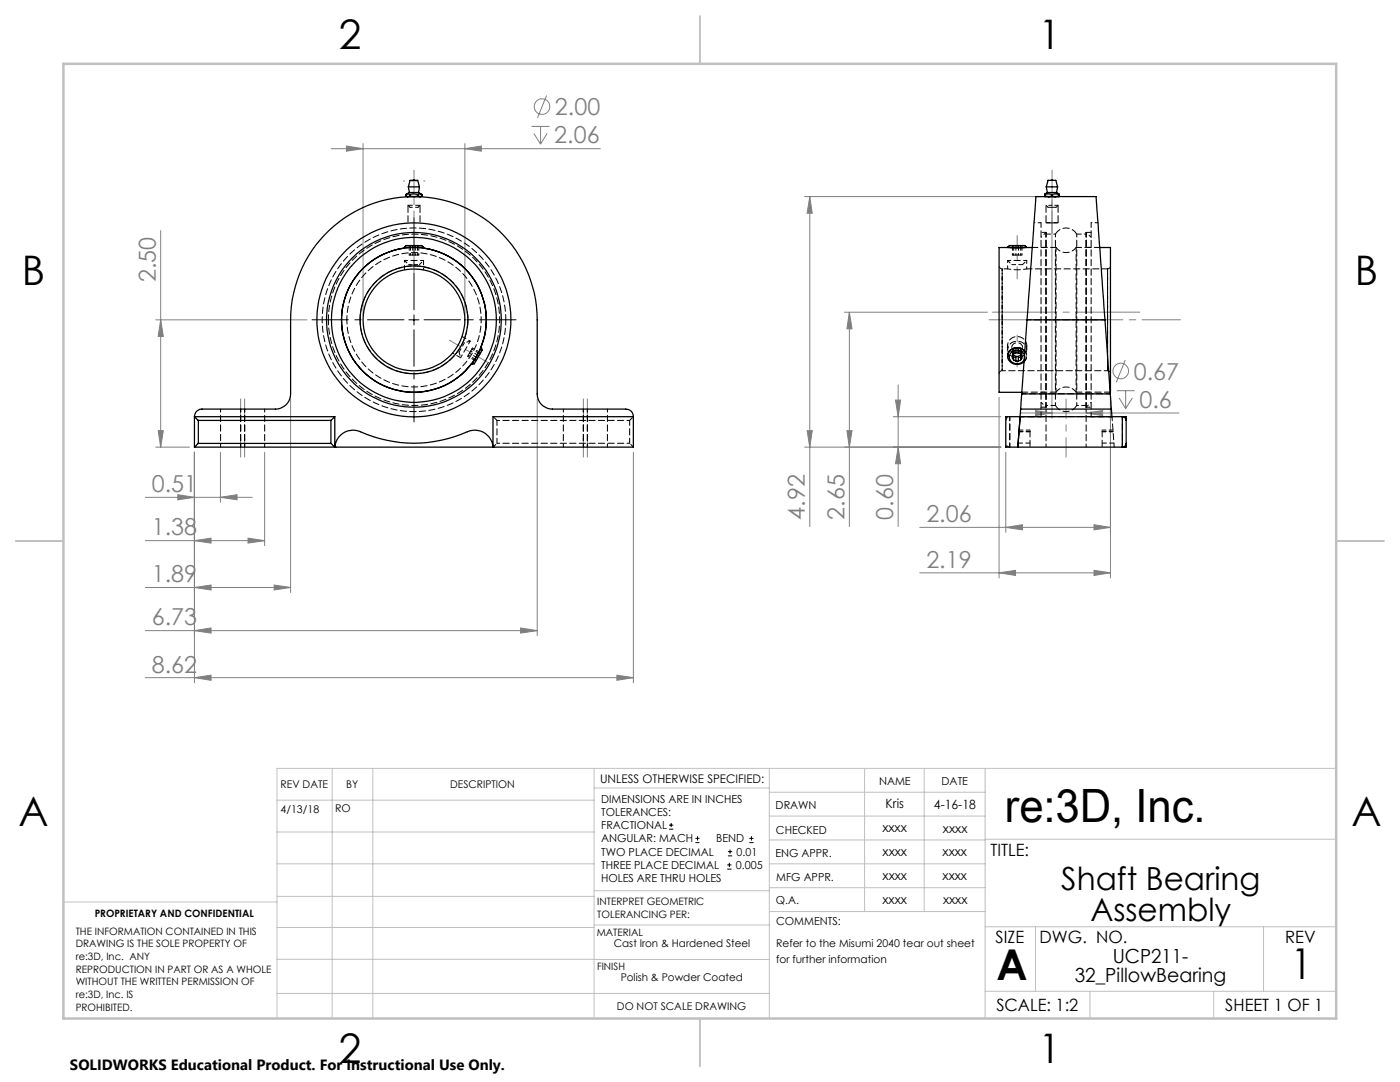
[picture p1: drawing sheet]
<svg xmlns="http://www.w3.org/2000/svg" width="279mm" height="216mm" viewBox="0 0 279 216" stroke-linecap="round" stroke-linejoin="round" font-family="sans-serif">
<g fill="none" stroke="#808080" stroke-width=".2">
<path d="M109.1 19l-1.8 4.5M66.1 29.7h53.7M69.1 29.1l3.4 .6-3.4 .5zM72.5 28.6v34.2M92.8 29.7l3.3-.6v1.1zM92.8 28.6v34.2M106.1 25.2h3.5M106.5 26.6l1.4 2.2M107.9 25.2v3.6M109.2 26.6l-1.3 2.2M160.6 39.2h49.5M161.6 39.2l.5 3.3h-1z"/>
<path d="M161.6 39.2v65.9M32.1 46v43.2M209.9 40.1v43.3M31.1 63.8h30.1M32.1 63.8l.5 3.3h-1zM58 79.6v38.6M107.2 79.6v47.2M168.5 62.3h28.6M169.5 62.3l.5 3.3h-1zM169.5 62.3v42.8M178.7 79.8h1l-.5 3.3zM179.2 76.8v28.3"/>
<path d="M199.4 79.3v36M221.6 79.3v36M222.9 78h3.5M223.3 79.4l1.3 2.1M224.6 71.8l-1.8 4.5M224.6 78v3.5M226 79.4l-1.4 2.1M29 99.2h21.3M31.1 89.2h6.7M31.6 85.9h1l-.5 3.3zM35.5 98.7l3.3 .5-3.3 .5zM38.8 90.2v46"/>
<path d="M44 99.2l3.3-.5v1zM44 90.2v10M52.8 90.2v18.7M126.4 90.2v46M160.6 89.2h39.1M161.1 85.9h1l-.5 3.3zM169 85.9h1l-.5 3.3zM178.3 83.1h21.4M179.2 89.2l.5 3.3h-1zM200.7 90.2v16M203.6 82.4h31.7M206.7 81.9l3.2 .5-3.2 .5z"/>
<path d="M216.7 82.4l3.4-.5v1zM216.7 80.6v.8M29 107.9h23.8M29 117.2h29M38.8 107.9l3.3-.5v1zM38.8 117.2l3.3-.5v1zM49.5 107.4l3.3 .5-3.3 .5zM54.7 116.7l3.3 .5-3.3 .5zM183.6 114.3h38M183.6 105.2h38M199.4 114.3l3.3-.5v1zM200.7 105.2l3.3-.5v1z"/>
<path d="M218.3 113.8l3.3 .5-3.3 .5zM218.3 104.7l3.3 .5-3.3 .5zM29 135.2h97.4M29 125.8h78.2M38.8 135.2l3.3-.5v1zM38.8 125.8l3.3-.5v1zM103.9 125.3l3.3 .5-3.3 .5zM123.1 134.7l3.3 .5-3.3 .5z"/>
<circle cx="108.2" cy="21.3" r="1.55"/>
<circle cx="223.7" cy="74" r="1.55"/>
</g>
<g fill="none" stroke="#000" stroke-width=".2">
<path d="M81.6 63.8h2M82.6 62.8v2M133.5 165.5h.9M133.5 164.6h.9M133.9 164.2v.8M138.8 168.1h.8M138.8 167.3h.8M139.2 166.9v.8M145.1 173.4h.9M145.1 172.6h.9M145.3 170.8h.8M145.3 169.9h.8"/>
<path d="M145.6 172.2v.8M145.7 169.5v.9M149.5 168.1h.9M149.5 167.3h.9M150 166.9v.8"/>
</g>
<path d="M80.6 63.8h-18.3M82.6 61.8v-18.4M82.6 65.8v18.4M84.6 63.8h18.4" fill="none" stroke="#000" stroke-width=".2" stroke-dasharray="15.2 1.3 1.3 1.3" stroke-dashoffset="8"/>
<path d="M80.5 36.1h4.3" fill="none" stroke="#808080" stroke-width=".2" stroke-dasharray="15.2 1.3 1.3 1.3" stroke-dashoffset="15"/>
<path d="M82.6 46.5v-12.5M210 46.5v-12.5" fill="none" stroke="#808080" stroke-width=".2" stroke-dasharray="15.2 1.3 1.3 1.3" stroke-dashoffset="10.9"/>
<path d="M48 79.6v11.6M48.8 79.6v11.6M116.4 79.6v11.6M117.2 79.6v11.6M212.8 79.6v11.6" fill="none" stroke="#808080" stroke-width=".2" stroke-dasharray="15.2 1.3 1.3 1.3" stroke-dashoffset="11.3"/>
<path d="M82.6 47v8.6M203 47v8.6M89.7 67.9l7.5 4.3" fill="none" stroke="#808080" stroke-width=".2" stroke-dasharray="15.2 1.3 1.3 1.3" stroke-dashoffset="12.8"/>
<path d="M198.1 62.3h29.3" fill="none" stroke="#808080" stroke-width=".2" stroke-dasharray="15.2 1.3 1.3 1.3" stroke-dashoffset="2.5"/>
<path d="M197.4 63.8h38.2" fill="none" stroke="#808080" stroke-width=".2" stroke-dasharray="15.2 1.3 1.3 1.3" stroke-dashoffset="7.6"/>
<path d="M203 66.9v6.3" fill="none" stroke="#808080" stroke-width=".2" stroke-dasharray="15.2 1.3 1.3 1.3" stroke-dashoffset="14"/>
<g fill="none" stroke="#c0c0c0" stroke-width=".2">
<path d="M55.3 159.7h63.3M66.3 153.3v49.9M74.4 153.3v49.9M118.6 153.3v49.9M118.6 157.2h34.9M153.5 153.3v49.9M153.5 158.1h43.1M172.5 153.3v28.6M184.4 153.3v28.6M196.6 153.3v49.9M266.7 153.3h-211.4v49.9M55.3 178.9h63.3"/>
<path d="M55.3 172.4h63.3M55.3 166h63.3M55.3 180h-42.7v23.2M118.6 177.7h35M153.5 167.6h43.1M153.5 162.8h43.1M153.5 172.4h43.1M153.5 177.1h43.1M196.6 167.5h70.1M55.3 198.2h98.2M55.3 191.4l98.2 .1M55.3 185.1h63.3"/>
<path d="M118.6 184.6h35M153.6 181.9h43M196.6 197.8h70.1M196.6 184.9h70.1M206.7 184.9v12.9M217.5 197.8v5.4M242.2 197.8v5.4M252.2 184.9v12.9"/>
</g>
<path d="M139.7 3.2v9.5M3.1 107.9h9.6M266.7 107.9h9.5M139.7 203.2v9.6" fill="none" stroke="#c0c0c0" stroke-width=".25"/>
<path d="M12.7 12.7h254v190.5h-254z" fill="none" stroke="#c0c0c0" stroke-width=".5"/>
<g fill="#808080">
<path d="M69.1 29.1l3.4 .6-3.4 .5zM92.8 29.7l3.3-.6v1.1zM35.5 98.7l3.3 .5-3.3 .5zM44 99.2l3.3-.5v1zM38.8 107.9l3.3-.5v1zM49.5 107.4l3.3 .5-3.3 .5zM38.8 135.2l3.3-.5v1zM123.1 134.7l3.3 .5-3.3 .5z"/>
<path d="M38.8 117.2l3.3-.5v1zM54.7 116.7l3.3 .5-3.3 .5z"/>
<path d="M38.8 125.8l3.3-.5v1zM103.9 125.3l3.3 .5-3.3 .5z"/>
<path d="M179.2 89.2l.5 3.3h-1zM178.7 79.8h1l-.5 3.3zM169 85.9h1l-.5 3.3zM169.5 62.3l.5 3.3h-1z"/>
<path d="M161.1 85.9h1l-.5 3.3zM161.6 39.2l.5 3.3h-1z"/>
<path d="M31.6 85.9h1l-.5 3.3zM32.1 63.8l.5 3.3h-1z"/>
<path d="M206.7 81.9l3.2 .5-3.2 .5zM216.7 82.4l3.4-.5v1zM199.4 114.3l3.3-.5v1zM218.3 113.8l3.3 .5-3.3 .5zM200.7 105.2l3.3-.5v1zM218.3 104.7l3.3 .5-3.3 .5z"/>
</g>
<g fill="none" stroke="#000" stroke-width=".25">
<path d="M81 39.1l.4 .1M81 38.8l.3-.1 .5 .1M81 38.8v.3M81.4 39.2h1.2M81.5 37.3h2.2M81.5 37.3l.3-1.3h1.6l.3 1.3M81.5 37.3l.2 1.1M81.7 38.4h1.8M81.7 38.4l-.7 .4M81.8 39.1l-.4 .1M81.8 39.1l.8 .1M81.8 38.8l.7-.1 .9 .1"/>
<path d="M81.8 38.8v.3M82.4 36h.4M82.6 39.2h1.2M83.4 39.1l-.8 .1M83.4 39.1l.4 .1M83.4 38.8l.3-.1 .5 .1M83.4 38.8v.3M83.5 38.4l.7 .4M83.7 37.3l-.2 1.1M84.2 39.1l-.4 .1M84.2 38.8v.3M208.5 38.8l.5-.1 .9 .1"/>
<path d="M208.5 39.1l.7 .1M208.5 39.1v.1h.7M208.5 38.8v.3M208.8 37.3l.4-1.3h1.5l.4 1.3M208.8 37.3h2.3M208.8 37.3l.2 1.1M209 38.4h1.9M209 38.4l-.5 .4M209.2 39.2h1.4M209.8 36h.3M209.9 39.1l.7 .1M209.9 38.8l.5-.1 .9 .1"/>
<path d="M209.9 39.1l-.7 .1M209.9 38.8v.3M210.9 38.4l.4 .4M211.1 37.3l-.2 1.1M211.3 39.1l-.7 .1M211.3 39.1v.1h-.7M211.3 38.8v.3M80.7 49.4h3.8M80.7 49.4a1.57 1.57 0 0 1 1.6-.4h1.9l.3 .4M80.7 49.5a14.5 14.5 0 0 0-12.5 14.3M80.7 49.4v.1M84.5 49.5a14.5 14.5 0 0 1 11.5 19.8l.1 .1"/>
<path d="M84.5 49.4v.1M201.1 49.4h-1.7v28.9h4.5M201.1 49.4l1.9 .1 1.9-.1M201.1 49.4h3.8M201.1 49.4l.3-.4h3.1l.4 .4M201.1 49.4h.1M204.9 49.4h1.1M204.9 49.4h.1M219.5 49.4h2.1l-.1 28.9M68.2 63.8a14.4 14.4 0 0 0 9.7 13.7 14.4 14.4 0 0 0 16.2-4.9l.1 .1M96.1 69.4l-1.9 3.3M96.1 69.4l.1 .5-1 1.7-.5 1-.5 .1"/>
<path d="M201.1 71h.1M201.1 71a1.91 1.91 0 0 1 1.4-1.6 1.91 1.91 0 0 1 2 .7 1.9 1.9 0 0 0-2.2-.6 1.9 1.9 0 0 0-1.2 1.9 2.04 2.04 0 0 0 3.3 .8M202.2 70.8l.1 .1M202.3 71.8l-.3-.3a.96 .96 0 0 1 1-1.1 .96 .96 0 0 1 .9 1.1l-.2 .3M202.3 71.8l.4 .3M202.3 70.9v.9M202.3 70.9l.4 .2M202.7 72.1h.5M202.7 71.1v1M202.7 71.1h.5M203.2 71.1v1M203.7 71.8l-.5 .3"/>
<path d="M203.7 70.9v.9M203.7 70.9l-.5 .2M203.8 70.8l-.1 .1M203.9 78.6l-.2 3M203.9 78.6h17.7M204.5 70.8a1.56 1.56 0 0 0-1.9-.9 1.56 1.56 0 0 0-1.1 1.7 1.66 1.66 0 0 0 2.9 .2M205 63.8l1.7-24.6h12.1l1.7 24.6M205 63.8h15.5M205 63.8l-1.1 14.8M220.5 63.8l1.1 14.8M221.6 78.6l.2 3M38.8 83.1l.8 .8"/>
<path d="M38.8 83.1a1.49 1.49 0 0 1 1.5-1.5h14.7a3 3 0 0 0 3-3v-14.8a24.6 24.6 0 0 1 24.6-24.6 24.6 24.6 0 0 1 24.6 24.6v14.8a3 3 0 0 0 3 3h14.7a1.45 1.45 0 0 1 1.5 1.5M38.8 83.1v6.1M38.8 83.1h28M39.6 88.5l-.8 .7M39.6 88.5h26.4M39.6 83.9v4.6M39.6 83.9h26.4M66 88.5l.8 .7M66 83.9v4.6M66.8 83.1l-.8 .8M66.8 89.2a3.7 3.7 0 0 1 5.1-3.1 26.2 26.2 0 0 0 21.9-.1 3.6 3.6 0 0 1 4.6 3.2M66.8 89.2h.1"/>
<path d="M66.8 83.1v6.1M98.4 89.2h.1M126.4 83.1v6.1h-87.6M126.4 83.1h-28v6.1M200.7 83.1h24.1v6.1h-24.1zM203.7 81.6l-.6 7.6M203.7 81.6h18.1M221.8 81.6l.1 1.5M224.8 83.9a.78 .78 0 0 0-.8-.8v6.1a.78 .78 0 0 0 .8-.7"/>
<circle cx="82.6" cy="63.8" r="19.4"/>
<circle cx="82.6" cy="63.8" r="14.4"/>
<circle cx="82.6" cy="63.8" r="17.4"/>
<circle cx="82.6" cy="63.8" r="10.8"/>
<circle cx="82.6" cy="63.8" r="10.2"/>
<circle cx="82.6" cy="63.8" r="16.5"/>
</g>
<g fill="none" stroke="#000" stroke-width=".2" stroke-dasharray="1.3 .6" stroke-dashoffset=".6">
<path d="M80.7 49.5l1.9-.1 1.9 .1M80.7 52l.8 .8M83.7 52.8l.8-.8M84.5 52h-3.8M201.1 52l.8 .8M204.1 52.8l.8-.8M204.9 53.6l-1.9 .2-1.9-.2M204.9 52h-3.8M210 41h-1.2M211.2 41h-1.2M91.6 70.2l.3 1.2M91.9 71.4l1.9-3.3"/>
<path d="M93.8 68.1l-1.1 .3M96 69.3l-.7 1.4-1.2 1.9M200 74h21M203 72.6a1.6 1.6 0 0 0 1.6-.7 1.6 1.6 0 0 0-.1-1.8M44 81.6v7.6M48 81.6v7.6M48.8 81.6v7.6M52.8 89.2v-7.6M112.4 81.6v7.6M116.4 81.6v7.6M117.2 81.6v7.6M121.2 89.2v-7.6"/>
<path d="M200.8 83.9a.76 .76 0 0 1 .7-.8M201.5 89.2a.76 .76 0 0 1-.7-.8M208.8 81.6v7.6M216.8 81.6v7.6"/>
</g>
<g fill="none" stroke="#000" stroke-width=".2" stroke-dasharray="1.3 .6" stroke-dashoffset=".5">
<path d="M81.5 52.8h1.1M82.6 52.8h1.1M200 53.6a.6 .6 0 0 1-.6-.6M201.1 53.6h-1.1M201.9 52.8h2.2M208.7 46.4h-.9M208.8 49.4h-1M214.8 49.4v28.9M217.8 46.4h-1M217.8 49.4h-1M221.6 53a.6 .6 0 0 1-.6 .6M92.7 68.4l-1.1 1.8"/>
<path d="M199.4 74.6a.6 .6 0 0 1 .6-.6M202 70v1M202.3 69.7v.9M202.7 69.4v1M203.3 69.4v1M203.7 69.7v.9M204 70v1M204.4 71.8l.2-.5-.1-.5M207.8 78.3h1M210.8 78.3v-28.9M216.8 78.3h1M220.5 63.8h-15.5"/>
<path d="M221 74a.6 .6 0 0 1 .6 .6M98.4 89.2l.8-.8M99.2 83.9l-.8-.8M125.7 83.9l.7-.8M126.4 89.2l-.7-.8M201.5 83.1v6.1M201.5 89.2v-6.1M203.4 86.1h2.2M203.6 83.2h4.2M205.6 85.8h-2.2M207.8 81.2h.9M216.8 81.2h1"/>
<path d="M217.8 83.2h4.1M222.1 85.8h-2.1M222.1 86.1h-2.1M224 83.1v6.1"/>
</g>
<g fill="none" stroke="#000" stroke-width=".2" stroke-dasharray="1.3 .6" stroke-dashoffset="1">
<path d="M81.7 50.9v-1.9M81.9 50.9v-1.9M82.4 50.9v-1.9M82.9 50.9v-1.9M83.3 50.9v-1.9M83.6 50.9v-1.9M202 50.9v-1.9M202.3 50.9v-1.9M202.7 50.9v-1.9M203.3 50.9v-1.9M203.7 50.9v-1.9M204 50.9v-1.9"/>
<path d="M93.3 71.1l1.7 .9M93.5 70.9l1.6 .9M93.7 70.5l1.6 .9M93.9 70l1.7 1M94.2 69.7l1.6 .9M94.3 69.4l1.6 1"/>
</g>
<g fill="none" stroke="#000" stroke-width=".2" stroke-dasharray="1.3 .6">
<path d="M81.8 38.8v.3M81.4 41l.4 .4M81.7 50.9h.2M81.9 50.9h.5M82.4 50.9h.5M82.9 50.9h.4M83.3 50.9h.3M83.4 41.4l.4-.4M202 50.9h.3M202.3 50.9h.4M202.7 50.9h.6M203.3 50.9h.4"/>
<path d="M203.7 50.9h.3M208.8 46.4h.1M208.8 41l.4 .4M210 44.5h-.2M210.1 44.5h-.1M210.8 41.4l.4-.4M214.9 46.7a2.46 2.46 0 0 0-4.3 0M216.8 46.4h.1M93.5 70.9l-.2 .2M93.7 70.5l-.2 .4M93.9 70l-.2 .5M94.2 69.7l-.3 .3"/>
<path d="M94.3 69.4l-.1 .3M202 70.5l.2 .2M202.3 69.7l-.3 .3M202.7 69.4l-.4 .3M203.3 69.4h-.6M203.7 69.7l-.4-.3M203.8 70.7l.2-.2M204 70l-.3-.3M204.9 71h.1M203.6 83.1h18.3M208.8 81.2h.1M210.6 80.9a2.46 2.46 0 0 0 4.3 0"/>
<path d="M216.8 81.2h.1"/>
</g>
<path d="M210.8 49.4h-4.8M214.8 49.4a2.46 2.46 0 0 1-4 0M219.5 49.4h-4.7M221 53.6h-16.1M71.9 63.8a10.8 10.8 0 0 0 15.8 9.5 10.8 10.8 0 0 0 .8-18.5 10.8 10.8 0 0 0-16.6 8.1v.9M101 63.8a18.3 18.3 0 0 0-27.2-16.1 18.3 18.3 0 0 0-1 31.6 18.3 18.3 0 0 0 28.1-14.3l.1-1.2M201.1 71a1.72 1.72 0 0 0 1.9 1.6M210.8 78.3a2.46 2.46 0 0 1 4 0" fill="none" stroke="#000" stroke-width=".2" stroke-dasharray="1.3 .6" stroke-dashoffset=".2"/>
<path d="M208.8 46.4v34.8M216.8 46.4v34.8M217.8 44.4v38.8M65.5 63.8a17.1 17.1 0 0 1 25.3-15 17.1 17.1 0 0 1 1 29.4 17.1 17.1 0 0 1-26.2-13.3l-.1-1.1M200 63.8v-10.1v20.3v-10.2M203 70.2a.96 .96 0 0 0 1.1-1.1 .96 .96 0 0 0-1.4-.7 .93 .93 0 0 0-.8 1.1 .93 .93 0 0 0 1.1 .7M221 63.8v-10.1v20.3v-10.2M99.2 88.4v-4.5M125.7 83.9v4.5M207.8 83.2v-38.8M208.7 81.2v-34.8" fill="none" stroke="#000" stroke-width=".2" stroke-dasharray="1.3 .6" stroke-dashoffset=".3"/>
<g fill="none" stroke="#000" stroke-width=".2" stroke-dasharray="1.3 .6" stroke-dashoffset=".4">
<path d="M83.8 41h-2.4M208.8 44.4h2.4M209.2 41.4h.8M210 41.4h.8M211.2 44.4h-2.4M69.2 63.8a13.4 13.4 0 0 1 19.8-11.8 13.4 13.4 0 0 1 .9 23.1 13.4 13.4 0 0 1-20.6-10.3l-.1-1M201.1 68.9v.8M204.4 72.2a1.48 1.48 0 0 0 .1-2.1M204.9 69.7v-.8M221.6 78.6h-17.7M203.2 88.4h2.4M220 88.4h2.3"/>
<path d="M222.4 89.2l-.5-6.1"/>
</g>
<path d="M81.8 41.4h1.6M201.1 52v1.6M204.9 53.6v-1.6M201.1 68.9a1.88 1.88 0 0 1 2.1-1.7 1.88 1.88 0 0 1 1.6 2.2 2 2 0 0 1-2 1 2 2 0 0 1-1.7-1.5" fill="none" stroke="#000" stroke-width=".2" stroke-dasharray="1.3 .6" stroke-dashoffset=".8"/>
<path d="M207.8 44.4h-1.4M208.7 46.4l-.9 1M210.6 46.7v34.2M214.9 46.7v34.2M217.8 47.4l-1-1M219.1 44.4h-1.3M99.2 83.9h26.5M125.7 88.4h-26.5M207.8 80.3l.9 .9M216.8 81.2l1-.9" fill="none" stroke="#000" stroke-width=".2" stroke-dasharray="1.3 .6" stroke-dashoffset=".7"/>
<path d="M80.7 52v1.8M84.5 53.8v-1.8M210.6 46.7h-1.8M216.8 46.7h-1.9M90.3 70.4l1.6 1M93.8 68.1l-1.6-.9M208.8 80.9h1.8M214.9 80.9h1.9" fill="none" stroke="#000" stroke-width=".2" stroke-dasharray="1.3 .6" stroke-dashoffset=".9"/>
<path d="M81.4 41v3.5M83.8 44.5v-3.5M208.8 41v3.4M211.2 44.4v-3.4M203 71.4a1.67 1.67 0 0 1-1.9-1.7 1.67 1.67 0 0 1 1.9-1.6 1.67 1.67 0 0 1 1.9 1.6 1.67 1.67 0 0 1-1.9 1.7" fill="none" stroke="#000" stroke-width=".2" stroke-dasharray="1.3 .6" stroke-dashoffset="-.2"/>
<path d="M205.6 85.8v3.4M220 89.2v-3.4" fill="none" stroke="#000" stroke-width=".2" stroke-dasharray="1.3 .6" stroke-dashoffset="-.1"/>
<path d="M203.9 78.3h6.9M214.8 78.3h6.8" fill="none" stroke="#000" stroke-width=".2" stroke-dasharray="1.3 .6" stroke-dashoffset=".1"/>
<text font-size="9.2" x="200.5" y="164.1">re:3D, Inc.</text>
<g font-size="8.5">
<text x="198.9" y="195.5">A</text>
<text x="257.6" y="195.4">1</text>
</g>
<g font-size="8.1">
<text x="67.6" y="9.7">2</text>
<text x="207.3" y="9.7">1</text>
<text x="4.4" y="57">B</text>
<text x="270.4" y="57">B</text>
<text x="3.7" y="164.9">A</text>
<text x="269.7" y="164.9">A</text>
<text x="67.6" y="212.2">2</text>
<text x="207.3" y="212.2">1</text>
</g>
<g font-size="6.3">
<text x="211.8" y="177.5">Shaft Bearing</text>
<text x="217.6" y="183.9">Assembly</text>
</g>
<g font-size="4.7" fill="#808080">
<text x="110.8" y="23">2.00</text>
<text x="110.6" y="28.6">2.06</text>
<text x="31.1" y="56.3" transform="rotate(-90 31.1 56.3)">2.50</text>
<text x="226.3" y="75.7">0.67</text>
<text x="227.4" y="81.3">0.6</text>
<text x="30.3" y="98.2">0.51</text>
<text x="30.3" y="106.8">1.38</text>
<text x="160.6" y="103.7" transform="rotate(-90 160.6 103.7)">4.92</text>
<text x="168.5" y="103.7" transform="rotate(-90 168.5 103.7)">2.65</text>
<text x="178.2" y="103.7" transform="rotate(-90 178.2 103.7)">0.60</text>
<text x="184.9" y="104.2">2.06</text>
<text x="184.9" y="113.3">2.19</text>
<text x="30.3" y="116.2">1.89</text>
<text x="30.3" y="124.8">6.73</text>
<text x="30.3" y="134.2">8.62</text>
</g>
<g font-size="3.9">
<text x="214.5" y="196">32_PillowBearing</text>
<text x="222.1" y="192.1">UCP211-</text>
</g>
<g font-size="3.4">
<text x="197.7" y="170.8">TITLE:</text>
<text x="198.7" y="188.1">SIZE</text>
<text x="207.5" y="188.1">DWG. NO.</text>
<text x="256.5" y="188.2">REV</text>
<text x="198.8" y="201.7">SCALE: 1:2</text>
<text x="244.5" y="201.7">SHEET 1 OF 1</text>
</g>
<text font-size="3" x="14" y="213.5">SOLIDWORKS Educational Product. For Instructional Use Only.</text>
<g font-size="2.5">
<text x="176.7" y="161.3">Kris</text>
<text x="186.4" y="161.4">4-16-18</text>
<text x="176.1" y="166.1">xxxx</text>
<text x="188.2" y="166.2">xxxx</text>
<text x="176.1" y="170.8">xxxx</text>
<text x="188.1" y="170.8">xxxx</text>
<text x="176.1" y="175.6">xxxx</text>
<text x="188.1" y="175.6">xxxx</text>
<text x="176.1" y="180.4">xxxx</text>
<text x="188.2" y="180.3">xxxx</text>
</g>
<text font-size="2.4" x="119.8" y="156.2">UNLESS OTHERWISE SPECIFIED:</text>
<g font-size="2.2">
<text x="120" y="160.1">DIMENSIONS ARE IN INCHES</text>
<text x="154.8" y="161.4">DRAWN</text>
<text x="175.4" y="156.6">NAME</text>
<text x="187.9" y="156.7">DATE</text>
<text x="120" y="162.8">TOLERANCES:</text>
<text x="120" y="165.4">FRACTIONAL</text>
<text x="154.9" y="166.3">CHECKED</text>
<text x="120" y="173.4">THREE PLACE DECIMAL</text>
<text x="120" y="168.1">ANGULAR: MACH</text>
<text x="120" y="170.7">TWO PLACE DECIMAL</text>
<text x="142.9" y="168.1">BEND</text>
<text x="146.9" y="173.4">0.005</text>
<text x="147" y="170.7">0.01</text>
<text x="154.8" y="171">ENG APPR.</text>
<text x="120" y="176">HOLES ARE THRU HOLES</text>
<text x="154.9" y="175.7">MFG APPR.</text>
<text x="154.9" y="180.4">Q.A.</text>
<text x="154.9" y="184.6">COMMENTS:</text>
</g>
<g font-size="2.1">
<text x="56" y="157.2">REV DATE</text>
<text x="69.1" y="157.2">BY</text>
<text x="89.8" y="157.2">DESCRIPTION</text>
<text x="56" y="162.2">4/13/18</text>
<text x="66.9" y="162.1">RO</text>
<text x="122.5" y="189">Cast Iron &amp; Hardened Steel</text>
<text x="154.9" y="189">Refer to the Misumi 2040 tear out sheet</text>
<text x="123.9" y="195.8">Polish &amp; Powder Coated</text>
<text x="154.9" y="192.1">for further information</text>
<text x="123.1" y="201.6">DO NOT SCALE DRAWING</text>
</g>
<g font-size="2">
<text x="18.9" y="182.9">PROPRIETARY AND CONFIDENTIAL</text>
<text x="119.2" y="180.6">INTERPRET GEOMETRIC</text>
<text x="119.2" y="183.1">TOLERANCING PER:</text>
<text x="15.1" y="186.5">THE INFORMATION CONTAINED IN THIS</text>
<text x="15.1" y="189">DRAWING IS THE SOLE PROPERTY OF</text>
<text x="15.1" y="191.6">re:3D, Inc. ANY</text>
<text x="119.1" y="186.7">MATERIAL</text>
<text x="15.1" y="194.1">REPRODUCTION IN PART OR AS A WHOLE</text>
<text x="15.1" y="196.6">WITHOUT THE WRITTEN PERMISSION OF</text>
<text x="119.1" y="193.5">FINISH</text>
<text x="15.1" y="199.1">re:3D, Inc. IS</text>
<text x="15.1" y="201.7">PROHIBITED.</text>
</g>
</svg>
